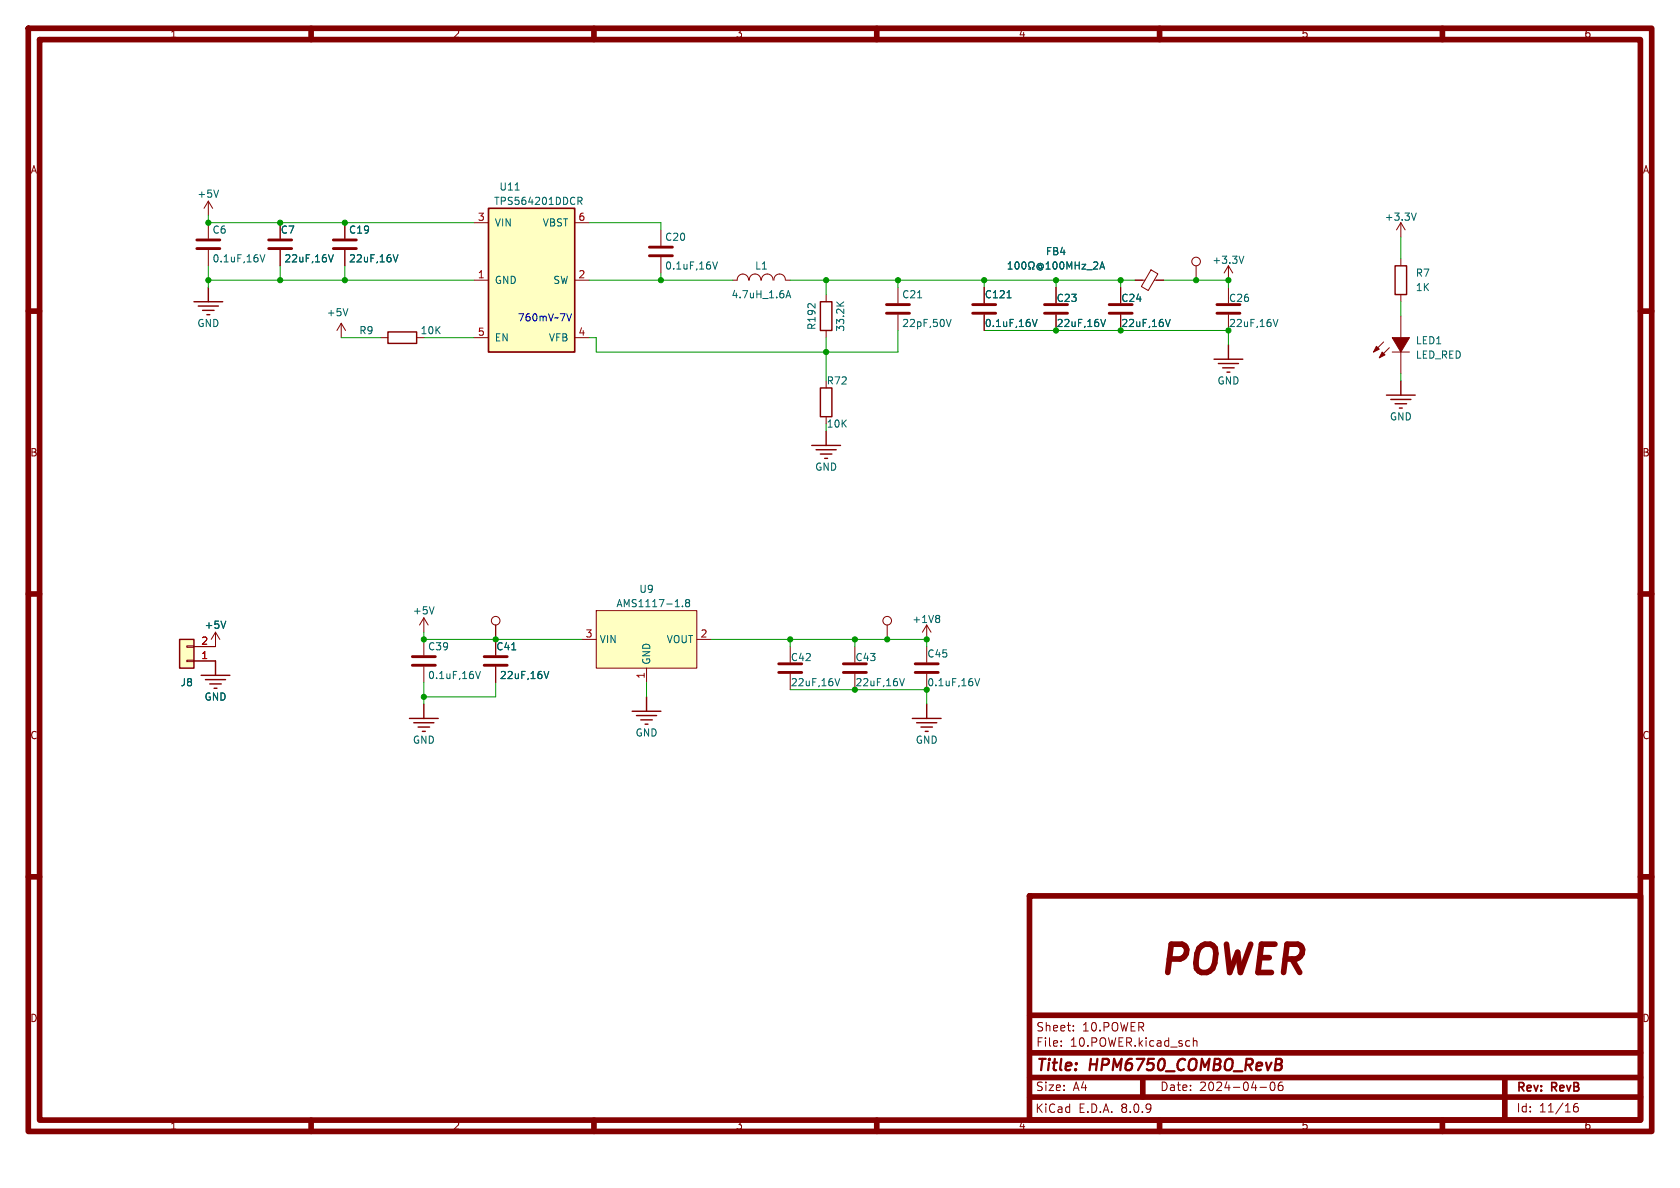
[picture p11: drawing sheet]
<svg xmlns="http://www.w3.org/2000/svg" width="297mm" height="210mm" viewBox="0 0 297 210" stroke-linecap="round" stroke-linejoin="round" font-family="sans-serif">
<g fill="none" stroke="#840000" stroke-width="1">
<path d="M5 5h287v195h-287zM7 7h283v191h-283zM55 5v2M105 5v2M155 5v2M205 5v2M255 5v2M5 55h2M290 55h2M5 105h2M290 105h2M5 155h2"/>
<path d="M182 158.4h108v39.6h-108zM290 155h2M182 179.5h108M55 198v2M105 198v2M155 198v2M182 193.9h108M182 190.5h108M182 186.1h108M202 190.9v3M205 198v2M255 198v2"/>
<path d="M266 190.9v6.5"/>
</g>
<g fill="none" stroke="#840000" stroke-width=".18">
<path d="M129.5 49.5h.8M130.3 49.5a1.01 1.01 0 0 1 1-1.1 1.01 1.01 0 0 1 1 1.1M134.5 49.5a1.01 1.01 0 0 0-1-1.1 1.01 1.01 0 0 0-1 1.1M134.6 49.5a1.02 1.02 0 0 1 1-1.1 1.02 1.02 0 0 1 1.1 1.1M136.8 49.5a1.01 1.01 0 0 1 1-1.1 1.01 1.01 0 0 1 1 1.1M138.9 49.5h.8M151.1 114.3v2.8M151.1 119.1v2.8M187.6 184.8v.2M187.6 184v.2M189.8 182.1v.2M189.8 181.3v.2"/>
<path d="M211 183.5v1.5M211 184.1l.2-.1h.3l.1 1M222.8 192.2h1.1M224.7 191.4l.2-.1a.81 .81 0 0 1 .6 .6 .81 .81 0 0 1-.3 .8l-.2 .1a.81 .81 0 0 1-.3-1.4zM226.7 191.3a.59 .59 0 0 0-.7 .6v.6l.1 .2 .4 .1 .3-.2v-.5l-.1-.2h-.4l-.3 .2M278.9 195.1a.59 .59 0 0 0-.7 .6v.6l.1 .2 .4 .1 .3-.2v-.5l-.1-.2-.4-.1-.3 .3"/>
</g>
<path d="M111.8 125.7h5M112.5 126.5h3.6M113.3 127.3h2M114 128h.6M114.3 123.2v2.5" fill="none" stroke="#840000" stroke-width=".25"/>
<path d="M138.9 52.6l.5-1.2 .4 1.2M139.1 52.3h.6M159 120l.5 1.2 .4-1.2" fill="none" stroke="#006464" stroke-width=".18"/>
<path d="M149.1 118.9h4.1M149.1 117.3h4.1" fill="none" stroke="#840000" stroke-width=".51"/>
<path d="M86.4 36.8h15.2v25.4h-15.2z" fill="#ffffc2"/>
<path d="M86.4 36.8h15.2v25.4h-15.2z" fill="none" stroke="#840000" stroke-width=".3"/>
<g fill="none" stroke="#840000" stroke-width=".18">
<path d="M36.8 35.6v2.5M36.8 39.4v2.8M36.8 35.6l-.7 1.2M36.8 35.6l.8 1.2M49.5 39.4v2.8M61 39.4v2.8M83.8 39.4h2.6M101.6 39.4h2.5M36.8 44.2v2.8M49.5 44.2v2.8M60.3 57.2l-.7 1.2M60.3 57.2v2.5"/>
<path d="M60.3 57.2l.8 1.2M61 44.2v2.8M67.3 59.7h1.3M73.7 59.7h1.2M83.8 49.5h2.6M83.8 59.7h2.6M101.6 49.5h2.5M101.6 59.7h2.5M139.7 114.3v2.8M139.7 119.1v2.8M156.8 110.5v2.5M163.8 110.5v2.5"/>
<path d="M163.8 114.3v2.8M163.8 119.1v2.8M163.8 110.5l-.7 1.3M163.8 110.5l.8 1.3"/>
<circle cx="156.8" cy="109.7" r=".76"/>
</g>
<path d="M38.6 33.6l-.4 1.3M91.1 33.6h.7M102.2 34.9h.5l.2 .2-.1 .4h-.6M102.5 35.5l.4 .6M46 45l.4 1.3 .4-1.3M58.1 45l.4 1.3 .4-1.3M61.5 54.6l-.4 1.2M69.5 45l.4 1.3 .5-1.3M147.6 120l.4 1.2 .5-1.2M165.9 108.8l.2 .2-.2 .3 .2 .3v.2l-.2 .3M172.3 120l.5 1.2 .4-1.2" fill="none" stroke="#006464" stroke-width=".18"/>
<path d="M68.6 58.7h5.1v2h-5.1zM72.4 127h5.1M73.2 127.8h3.5M73.9 128.5h2M74.7 129.3h.5M74.9 124.5v2.5M161.3 127h5.1M162.1 127.8h3.5M162.8 128.5h2M163.6 129.3h.5M163.8 124.5v2.5" fill="none" stroke="#840000" stroke-width=".25"/>
<path d="M34.8 43.9h4.1M34.8 42.4h4.1M47.5 43.9h4.1M47.5 42.4h4.1M58.9 43.9h4.1M58.9 42.4h4.1M137.7 118.9h4M137.7 117.3h4M161.8 118.9h4.1M161.8 117.3h4.1" fill="none" stroke="#840000" stroke-width=".51"/>
<path d="M105.4 108h17.8v10.1h-17.8z" fill="#ffffc2"/>
<g fill="none" stroke="#840000" stroke-width=".18">
<path d="M247.6 39.4l-.7 1.2M247.6 39.4v2.5M247.6 39.4l.8 1.2M116.8 40.6v2.8M116.8 45.5v2.8M146 52.1v1.2M146 58.4v1.3M158.7 50.8v2.8M158.7 55.6v2.8M174 50.8v2.8M174 55.6v2.8M186.7 50.8v2.8"/>
<path d="M186.7 55.6v2.8M198.1 50.8v2.8M198.1 55.6v2.8M200.7 49.5h1.7M203.5 47.7l1.2 .7-1.7 3-1.2-.8zM204.1 49.5h1.6M211.5 47v2.5M217.2 47v2.5M217.2 50.8v2.8M217.2 55.6v2.8M217.2 47l-.8 1.3M217.2 47l.7 1.3"/>
<path d="M247.6 45.7v1.3M247.6 52.1v1.2M247.6 55.9v3.8M146 73.7v1.2M244.6 60.5l-1.8 1.7M245.6 61.5l-1.8 1.7M246.1 62.2h3.1M247.6 62.2v3.8M38.1 111.8l-.8 1.2M38.1 111.8v2.5M38.1 111.8l.8 1.2M102.9 113h2.5"/>
<path d="M105.4 108h17.8v10.1h-17.8zM114.3 118.1v2.6M123.2 113h2.5"/>
<circle cx="211.5" cy="46.2" r=".76"/>
</g>
<g fill="none" stroke="#006464" stroke-width=".18">
<path d="M250.4 37.7l-.5 1.2M126 46.3l.4 1.3 .4-1.3M147.9 53.4l.7 .7M149.2 53.4l-.8 .5M162.2 52.6h.7M167.3 56.5l.4 1.2 .4-1.2M178 52.6h.8M178.2 47.6h.7M178.2 46.7l.4-.4v1.3M179.6 46.4l.1-.1a.68 .68 0 0 1 .5 .6 .68 .68 0 0 1-.5 .7l-.1-.2-.2-.3zM180.8 46.4l.1-.1a.68 .68 0 0 1 .5 .6 .68 .68 0 0 1-.5 .7 .84 .84 0 0 1-.1-1.2zM181.9 47.6h.3v-.3a.54 .54 0 0 1-.3-.7 .54 .54 0 0 1 .7-.2 .58 .58 0 0 1-.1 .9v.3h.3"/>
<path d="M182.5 56.5l.4 1.2 .5-1.2M184.1 47a.31 .31 0 0 0-.4-.1 .31 .31 0 0 0 0 .5 .31 .31 0 0 0 .4-.1M184.1 46.8v.5M184.1 47.3l.2 .1a.55 .55 0 0 0-.3-.9 .55 .55 0 0 0-.7 .6 .61 .61 0 0 0 .4 .6 .61 .61 0 0 0 .6-.1M184.9 47.6h.8M184.9 46.7l.4-.4v1.3M186.3 46.4l.1-.1a.68 .68 0 0 1 .5 .6 .68 .68 0 0 1-.5 .7l-.1-.2-.2-.3zM187.5 46.4l.2-.1a.68 .68 0 0 1 .4 .6 .68 .68 0 0 1-.4 .7l-.2-.2-.1-.3zM188.6 47.6v-1.3l.4 .9 .5-.9v1.3M190.1 46.3v1.3M190.1 46.9h.7M190.8 46.3v1.3"/>
<path d="M191.3 46.7h.7l-.7 .9h.7M192.1 47.7h1M193.3 46.4l.5-.1 .3 .4-.8 .9h.8M194.4 47.6l.5-1.3 .4 1.3M194.6 47.2h.6M194.6 56.5l.4 1.2 .4-1.2M206 56.5l.5 1.2 .4-1.2M219.9 45.3l-.4 1.3M225.1 56.5l.4 1.2 .4-1.2M39.9 109.8l-.4 1.3M120.6 107.1v.2M121.4 106.5l-.2 .3 .1 .3 .1 .2 .4-.1 .1-.2v-.2l-.2-.3"/>
<path d="M121.4 106.5l-.2-.2 .2-.3h.3l.2 .2-.2 .3M121.4 106.5h.3"/>
</g>
<g fill="none" stroke="#840000" stroke-width=".25">
<path d="M34.3 53.3h5.1M35.1 54.1h3.5M35.8 54.9h2M36.6 55.6h.5M36.8 50.8v2.5M145 53.3h2.1v5.1h-2.1zM246.6 47h2.1v5.1h-2.1zM143.5 78.7h5.1M144.3 79.5h3.5M145 68.6h2.1v5.1h-2.1zM146 76.2v2.5M214.6 63.5h5.1"/>
<path d="M215.4 64.3h3.5M216.2 65h2M216.9 65.8h.5M217.2 61v2.5M245.1 69.9h5.1M245.9 70.6h3.5M246.6 71.4h2.1M247.4 72.1h.5M247.6 67.3v2.6M145 80.3h2.1M145.8 81h.5M35.6 119.4h5"/>
<path d="M38.1 116.8v2.6M36.3 120.1h3.6M37.1 120.9h2M37.8 121.7h.6"/>
</g>
<path d="M114.8 45.2h4.1M114.8 43.7h4.1M156.7 55.4h4.1M156.7 53.8h4.1M172 55.4h4M172 53.8h4M184.7 55.4h4M184.7 53.8h4M196.1 55.4h4.1M196.1 53.8h4.1M215.1 55.4h4.1M215.1 53.8h4.1" fill="none" stroke="#840000" stroke-width=".51"/>
<g fill="#840000" stroke="#840000" stroke-width=".18">
<path d="M244.3 62.2l.6 .5-1.1 .5z"/>
<path d="M243.3 61.2l.5 .5-1 .5z"/>
<path d="M246.1 59.7h3.1l-1.6 2.5z"/>
</g>
<path d="M31.7 113h2.6v5.1h-2.6z" fill="#ffffc2"/>
<g fill="none" stroke="#840000" stroke-width=".18">
<path d="M49.5 39.4v2.8M61 39.4v2.8M49.5 44.2v2.8M61 44.2v2.8M174 50.8v2.8M174 55.6v2.8M186.7 50.8v2.8M186.7 55.6v2.8M198.1 50.8v2.8M198.1 55.6v2.8M200.7 49.5h1.2M204.5 49.5h1.2"/>
<path d="M33 114.2h1.3v.2h-1.3zM33 116.7h1.3v.3h-1.3zM34.3 116.8h3.8M34.3 114.3h3.8M74.9 109.2l-.7 1.3M74.9 109.2v2.6M74.9 113v2.8M74.9 117.9v2.8M74.9 109.2l.8 1.3M87.6 110.5v5.3M87.6 117.9v2.8"/>
<circle cx="87.6" cy="109.7" r=".76"/>
</g>
<path d="M31.7 113h2.6v5.1h-2.6z" fill="none" stroke="#840000" stroke-width=".25"/>
<path d="M72.9 117.6h4.1M72.9 116.1h4.1M85.6 117.6h4.1M85.6 116.1h4.1" fill="none" stroke="#840000" stroke-width=".51"/>
<g fill="none" stroke="#006464" stroke-width=".18">
<path d="M58.1 45l.4 1.3 .4-1.3M69.5 45l.4 1.3 .5-1.3M178 52.6h.8M178.2 47.6h.7M178.2 46.7l.4-.4v1.3M179.6 46.4l.1-.1a.68 .68 0 0 1 .5 .6 .68 .68 0 0 1-.5 .7l-.1-.2-.2-.3zM180.8 46.4l.1-.1a.68 .68 0 0 1 .5 .6 .68 .68 0 0 1-.5 .7 .84 .84 0 0 1-.1-1.2zM181.9 47.6h.3v-.3a.54 .54 0 0 1-.3-.7 .54 .54 0 0 1 .7-.2 .58 .58 0 0 1-.1 .9v.3h.3M182.5 56.5l.4 1.2 .5-1.2M184.1 47a.31 .31 0 0 0-.4-.1 .31 .31 0 0 0 0 .5 .31 .31 0 0 0 .4-.1M184.1 46.8v.5M184.1 47.3l.2 .1a.55 .55 0 0 0-.3-.9 .55 .55 0 0 0-.7 .6 .61 .61 0 0 0 .4 .6 .61 .61 0 0 0 .6-.1"/>
<path d="M184.9 47.6h.8M184.9 46.7l.4-.4v1.3M186.3 46.4l.1-.1a.68 .68 0 0 1 .5 .6 .68 .68 0 0 1-.5 .7l-.1-.2-.2-.3zM187.5 46.4l.2-.1a.68 .68 0 0 1 .4 .6 .68 .68 0 0 1-.4 .7l-.2-.2-.1-.3zM188.6 47.6v-1.3l.4 .9 .5-.9v1.3M190.1 46.3v1.3M190.1 46.9h.7M190.8 46.3v1.3M191.3 46.7h.7l-.7 .9h.7M192.1 47.7h1M193.3 46.4l.5-.1 .3 .4-.8 .9h.8M194.4 47.6l.5-1.3 .4 1.3"/>
<path d="M194.6 47.2h.6M194.6 56.5l.4 1.2 .4-1.2M206 56.5l.5 1.2 .4-1.2M39.9 109.8l-.4 1.3M76.7 107.3l-.4 1.2M84.1 118.7l.4 1.3 .4-1.3M90.5 114.9h.7M96.2 118.7l.4 1.3 .4-1.3"/>
</g>
<path d="M101 55.5l-.4 1.2" fill="none" stroke="#0000c2" stroke-width=".18"/>
<g fill="none" stroke="#009600" stroke-width=".18">
<path d="M36.8 38.1v1.3h47M104.1 39.4h12.7v1.2M36.8 49.5h47M36.8 47v3.8M49.5 47v2.5M60.3 59.7h7M61 47v2.5M74.9 59.7h8.9M104.1 49.5h25.4M116.8 48.3v1.2M139.7 49.5h61M146 49.5v2.6"/>
<path d="M146 59.7v7.6M158.7 58.4v3.8h-53.3v-2.5h-1.3M158.7 49.5v1.3M174 58.4h43.2v2.6M174 49.5v1.3M186.7 49.5v1.3M198.1 49.5v1.3M205.7 49.5h11.5v1.3M247.6 41.9v3.8M247.6 53.3v2.6M247.6 66v1.3M74.9 111.8v1.2h28"/>
<path d="M125.7 113h38.1v1.3M139.7 113v1.3M151.1 113v1.3M74.9 120.7v3.8M87.6 120.7v2.5h-12.7M114.3 120.7v2.5M139.7 121.9h24.1v2.6"/>
</g>
<g fill="#009600" stroke="#009600" stroke-width=".18">
<circle cx="61" cy="49.5" r=".46"/>
<circle cx="49.5" cy="39.4" r=".46"/>
<circle cx="36.8" cy="39.4" r=".46"/>
<circle cx="61" cy="39.4" r=".46"/>
<circle cx="36.8" cy="49.5" r=".46"/>
<circle cx="49.5" cy="49.5" r=".46"/>
<circle cx="151.1" cy="113" r=".46"/>
<circle cx="156.8" cy="113" r=".46"/>
<circle cx="163.8" cy="113" r=".46"/>
<circle cx="139.7" cy="113" r=".46"/>
<circle cx="146" cy="62.2" r=".46"/>
<circle cx="186.7" cy="49.5" r=".46"/>
<circle cx="146" cy="49.5" r=".46"/>
<circle cx="158.7" cy="49.5" r=".46"/>
<circle cx="198.1" cy="49.5" r=".46"/>
<circle cx="174" cy="49.5" r=".46"/>
<circle cx="211.5" cy="49.5" r=".46"/>
<circle cx="217.2" cy="49.5" r=".46"/>
<circle cx="116.8" cy="49.5" r=".46"/>
<circle cx="74.9" cy="113" r=".46"/>
<circle cx="87.6" cy="113" r=".46"/>
<circle cx="74.9" cy="123.2" r=".46"/>
</g>
<text font-size="7" fill="#840000" x="204.6" y="173.6">POWER</text>
<g font-size="2.8" fill="#840000">
<text x="183" y="189.9">Title:</text>
<text x="192.7" y="189.9">HPM6750_COMBO_RevB</text>
</g>
<g font-size="2.1" fill="#840000">
<text x="183.1" y="185.2">File:</text>
<text x="183.1" y="182.5">Sheet:</text>
<text x="189.2" y="185.2">10.POWER.kicad_sch</text>
<text x="191.3" y="182.5">10.POWER</text>
<text x="182.9" y="196.9">KiCad</text>
<text x="183" y="193.1">Size:</text>
<text x="189.7" y="193.1">A4</text>
<text x="190.7" y="196.9">E.D.A.</text>
<text x="198.2" y="196.9">8.0.9</text>
<text x="205" y="193.1">Date:</text>
<text x="212" y="193.1">2024-04-06</text>
<text x="268" y="193.4">Rev:</text>
<text x="268" y="196.9">Id:</text>
<text x="272.1" y="196.9">11/16</text>
<text x="274.4" y="193.4">RevB</text>
</g>
<g font-size="1.8" fill="#840000">
<text x="30" y="6.9">1</text>
<text x="80" y="6.9">2</text>
<text x="130" y="6.9">3</text>
<text x="180" y="6.9">4</text>
<text x="230" y="6.9">5</text>
<text x="280" y="6.9">6</text>
<text x="5.3" y="30.9">A</text>
<text x="290.3" y="30.9">A</text>
<text x="5.3" y="80.9">B</text>
<text x="290.3" y="80.9">B</text>
<text x="5.3" y="130.9">C</text>
<text x="290.3" y="130.9">C</text>
<text x="5.3" y="180.9">D</text>
<text x="290.3" y="180.9">D</text>
<text x="30" y="199.9">1</text>
<text x="80" y="199.9">2</text>
<text x="130" y="199.9">3</text>
<text x="180" y="199.9">4</text>
<text x="230" y="199.9">5</text>
<text x="280" y="199.9">6</text>
</g>
<g font-size="1.8" fill="#006464">
<text x="34.8" y="35.2">+5V</text>
<text x="88.2" y="33.9">U11</text>
<text x="37.5" y="41.5">C6</text>
<text x="49.5" y="41.5">C7</text>
<text x="61.6" y="41.5">C19</text>
<text x="87.3" y="36.4">TPS564201DDCR</text>
<text x="87.4" y="40.2">VIN</text>
<text x="95.8" y="40.2">VBST</text>
<text x="244.7" y="39.2">+3.3V</text>
<text x="37.5" y="46.6">0.1uF,16V</text>
<text x="50.2" y="46.6">22uF,16V</text>
<text x="61.6" y="46.6">22uF,16V</text>
<text x="117.5" y="42.8">C20</text>
<text x="117.5" y="47.9">0.1uF,16V</text>
<text x="133.4" y="47.9">L1</text>
<text x="184.8" y="45.3">FB4</text>
<text x="214.2" y="46.8">+3.3V</text>
<text x="87.4" y="50.4">GND</text>
<text x="97.7" y="50.4">SW</text>
<text x="129.2" y="52.9">4.7uH_1.6A</text>
<text x="159.4" y="52.9">C21</text>
<text x="174" y="52.9">C121</text>
<text x="186.7" y="53.6">C23</text>
<text x="198.1" y="53.6">C24</text>
<text x="217.2" y="53.6">C26</text>
<text x="250.2" y="49.1">R7</text>
<text x="250.2" y="51.7">1K</text>
<text x="34.8" y="58">GND</text>
<text x="57.7" y="56.1">+5V</text>
<text x="63.4" y="59.3">R9</text>
<text x="74.3" y="59.3">10K</text>
<text x="144.4" y="58.4" transform="rotate(-90 144.4 58.4)">R192</text>
<text x="149.5" y="58.7" transform="rotate(-90 149.5 58.7)">33.2K</text>
<text x="159.4" y="58">22pF,50V</text>
<text x="174" y="58">0.1uF,16V</text>
<text x="87.4" y="60.6">EN</text>
<text x="96.9" y="60.6">VFB</text>
<text x="250.2" y="63.6">LED_RED</text>
<text x="250.2" y="61.1">LED1</text>
<text x="146.1" y="68.2">R72</text>
<text x="215.1" y="68.2">GND</text>
<text x="245.6" y="74.5">GND</text>
<text x="144" y="83.4">GND</text>
<text x="108.9" y="107.5">AMS1117-1.8</text>
<text x="112.9" y="105">U9</text>
<text x="36.1" y="111.4">+5V</text>
<text x="72.9" y="108.8">+5V</text>
<text x="105.9" y="113.9">VIN</text>
<text x="117.8" y="113.9">VOUT</text>
<text x="161.2" y="110.3">+1V8</text>
<text x="75.6" y="115.2">C39</text>
<text x="87.6" y="115.2">C41</text>
<text x="115.2" y="117.6" transform="rotate(-90 115.2 117.6)">GND</text>
<text x="139.7" y="117.1">C42</text>
<text x="151.1" y="117.1">C43</text>
<text x="163.8" y="116.4">C45</text>
<text x="31.8" y="121.5">J8</text>
<text x="36.1" y="124.1">GND</text>
<text x="75.6" y="120.2">0.1uF,16V</text>
<text x="88.3" y="120.2">22uF,16V</text>
<text x="139.7" y="121.5">22uF,16V</text>
<text x="72.9" y="131.7">GND</text>
<text x="112.3" y="130.4">GND</text>
<text x="161.8" y="131.7">GND</text>
</g>
<g font-size="1.8" fill="#a90000">
<text x="84.4" y="39.1">3</text>
<text x="102.2" y="39.1">6</text>
<text x="84.4" y="49.3">1</text>
<text x="102.2" y="49.3">2</text>
<text x="84.4" y="59.4">5</text>
<text x="102.2" y="59.4">4</text>
<text x="103.4" y="112.8">3</text>
<text x="123.8" y="112.8">2</text>
<text x="35.5" y="116.6">1</text>
<text x="35.5" y="114">2</text>
<text x="114" y="120.1" transform="rotate(-90 114 120.1)">1</text>
</g>
<text font-size="1.8" fill="#0000c2" x="91.4" y="56.9">760mV~7V</text>
<g font-size="1.8" fill="#009600">
<text x="186.7" y="58">22uF,16V</text>
<text x="198.1" y="58">22uF,16V</text>
<text x="217.2" y="58">22uF,16V</text>
<text x="146.1" y="75.8">10K</text>
<text x="151.1" y="121.5">22uF,16V</text>
<text x="163.8" y="121.5">0.1uF,16V</text>
</g>
</svg>
